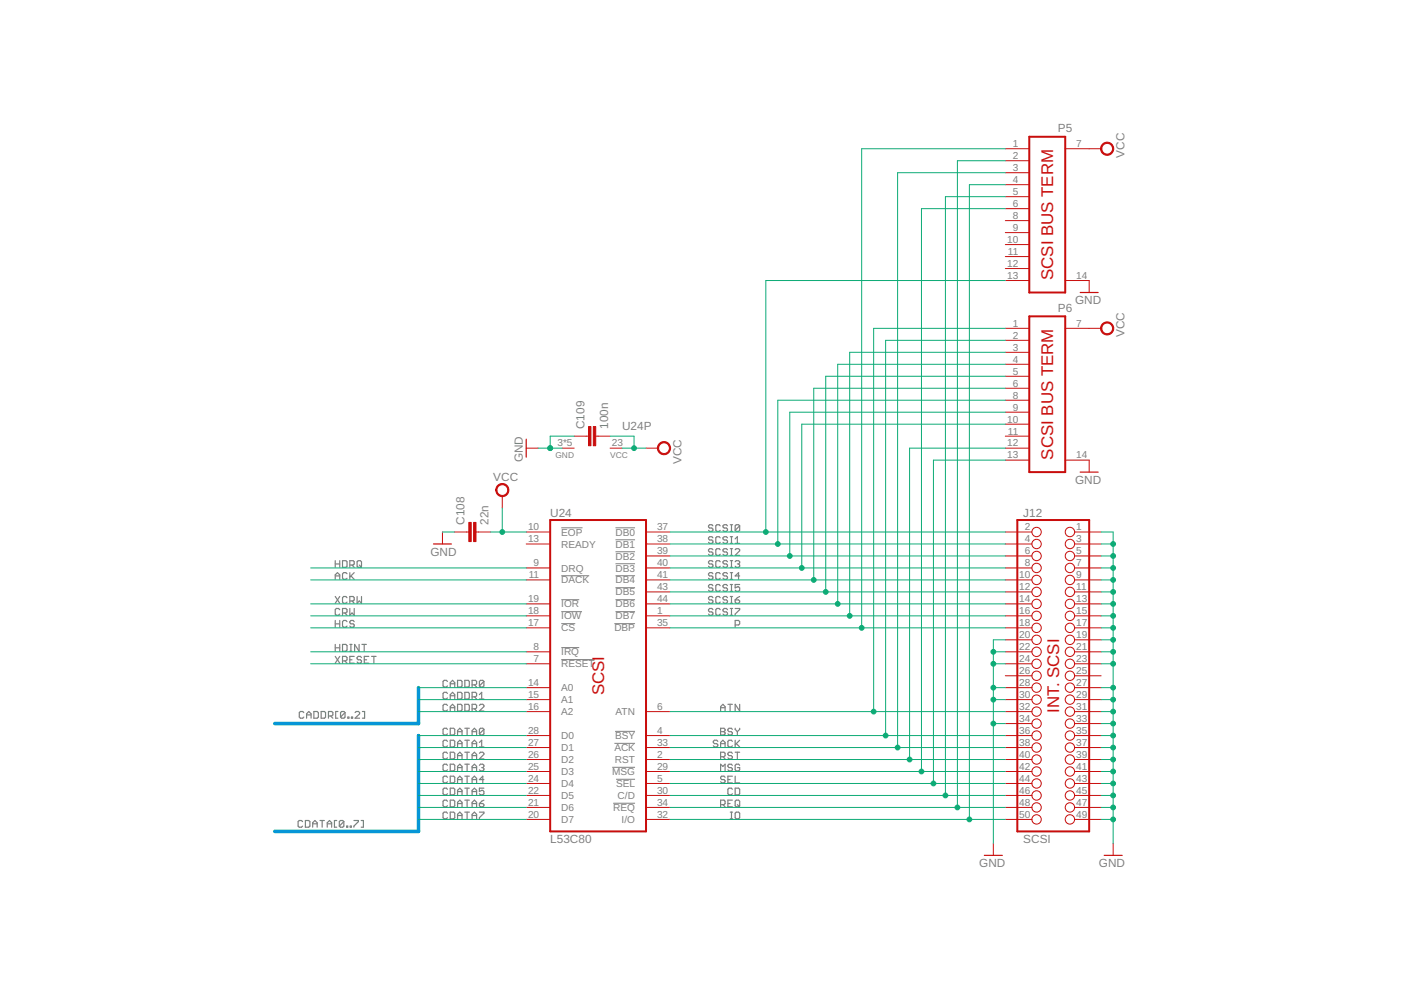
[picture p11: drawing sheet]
<svg xmlns="http://www.w3.org/2000/svg" width="297mm" height="210mm" viewBox="0 0 297 210" stroke-linecap="round" stroke-linejoin="round" font-family="sans-serif">
<g fill="none" stroke="#808080" stroke-width=".21">
<path d="M119 111.9h4.5M130.5 111.9h4.1M130.5 114.4h4.1M130.5 117h4.1M130.5 119.5h4.1M119 122.1h5.9M119 127.1h3.8M119 129.7h4.4M119 132.2h3M119 137.3h3.8M119 139.8h7.1M130.3 132.2h4.3"/>
<path d="M130.5 122.1h4.1M130.5 127.1h4.1M130.5 129.7h4.1M130.5 124.6h4.1M130.3 157.6h4.3M130.4 155.1h4.2M129.8 162.7h4.8M130 170.3h4.6M130.6 165.2h4"/>
</g>
<g fill="none" stroke="#808080" stroke-width=".25">
<path d="M71.1 119.6h.9M71.1 118.9v1.4M72 118.9v1.4M72.6 118.9h.7l.3 .2v1l-.3 .2h-.7zM74.2 119.8h.7l.2-.2v-.5l-.2-.2h-.7v1.4M74.6 119.8l.5 .5M75.9 118.9h.5l.2 .2v1l-.2 .2h-.5l-.2-.2v-1zM76.2 119.8l.4 .5M151.2 111.5l-.3-.2h-.4l-.3 .2 .3 .5h.4l.3 .2v.2l-.3 .3h-.4l-.3-.3M151.2 114l-.3-.2h-.4l-.3 .2 .3 .5h.4l.3 .2v.3l-.3 .2h-.4l-.3-.2M151.2 116.6l-.3-.3h-.4l-.3 .3 .3 .4h.4l.3 .3v.2l-.3 .3h-.4l-.3-.3M151.2 119.1l-.3-.2h-.4l-.3 .2 .3 .5h.4l.3 .2v.3l-.3 .2h-.4l-.3-.2"/>
<path d="M152.7 111.5l-.2-.2h-.5l-.2 .2v.9l.2 .3h.5l.2-.3M152.7 114l-.2-.2h-.5l-.2 .2v1l.2 .2h.5l.2-.2M152.7 116.6l-.2-.3h-.5l-.2 .3v.9l.2 .3h.5l.2-.3M152.7 119.1l-.2-.2h-.5l-.2 .2v1l.2 .2h.5l.2-.2M154.2 111.5l-.2-.2h-.5l-.2 .2v.2l.2 .3h.5l.2 .2v.2l-.2 .3h-.5l-.2-.3M154.2 114l-.2-.2h-.5l-.2 .2v.3l.2 .2h.5l.2 .2v.3l-.2 .2h-.5l-.2-.2M154.2 116.6l-.2-.3h-.5l-.2 .3v.2l.2 .2h.5l.2 .3v.2l-.2 .3h-.5l-.2-.3M154.2 119.1l-.2-.2h-.5l-.2 .2v.2l.2 .3h.5l.2 .2v.3l-.2 .2h-.5l-.2-.2M154.8 118.9h.5M154.8 116.3h.5M154.8 117.8h.5M154.8 113.8h.5"/>
<path d="M154.8 115.2h.5M154.8 111.3h.5M154.8 112.7h.5M155.1 111.3v1.4M155.1 113.8v1.4M155.1 116.3v1.5M155.1 118.9v1.4M155.9 116.6l.2-.3h.5l.2 .3v.2l-.9 1h.9M155.9 119.1l.2-.2h.5l.2 .2-.2 .5M155.9 115.2h.9M155.9 114.3l.4-.5v1.4M156.3 119.6h.3"/>
<path d="M156.6 119.6l.2 .2v.3l-.2 .2h-.5l-.2-.2M156.8 111.5l-.2-.2h-.5l-.2 .2v.9M156.8 111.5v.9l-.2 .3h-.5l-.2-.3M156.8 111.5l-.9 .9M71.1 122.1h.9M71.1 122.8v-.9l.4-.5 .5 .5v.9M71.1 131.6v1.4M71.1 136.6v1.5M71.1 126.5l.9 1.4M71.1 132.3h.9M71.1 137.4h.9M71.1 139.2l.9 1.4"/>
<path d="M72 129.3l-.2-.3h-.5l-.2 .3v.9l.2 .3h.5l.2-.3M72 131.6v1.4M72 136.6v1.5M72 126.5l-.9 1.4M72 139.2l-.9 1.4M72.6 130h.7l.3-.3v-.4l-.3-.3h-.7v1.5M72.6 136.6h.7l.3 .3v.9l-.3 .3h-.7zM73.1 130l.5 .5M73.6 131.8l-.3-.2h-.4l-.3 .2v.9l.3 .3h.4l.3-.3M73.6 126.7l-.3-.2h-.4l-.3 .2v1l.3 .2h.4l.3-.2M73.6 121.6l-.3-.2h-.4l-.3 .2v1l.3 .2h.4l.3-.2M74.2 127.4h.7l.2-.2v-.5l-.2-.2h-.7v1.4"/>
<path d="M74.2 121.4v1.4M74.2 129v1.5l.4-.5 .5 .5v-1.5M74.2 138.1h.4M74.2 136.6h.4M74.2 139.9h.4M74.4 122.1l.7 .7M74.4 136.6v1.5M74.6 127.4l.5 .5M75.1 131.8l-.2-.2h-.5l-.2 .4 .2 .3h.5l.2 .4-.2 .3h-.5l-.2-.3M75.1 139.2h-.9v1.4h.9M75.1 121.4l-.9 .9M75.7 126.5v1.4l.5-.5 .4 .5v-1.4"/>
<path d="M76.1 136.6v1.5l-.9-1.5v1.5M76.6 139.4l-.2-.2h-.5l-.2 .5 .2 .2h.5l.2 .5-.2 .2h-.5l-.2-.2M76.7 136.6h1M77.2 136.6v1.5M77.2 139.9h.5M78.2 139.2h-1v1.4h1M78.8 139.2h.9M79.3 139.2v1.4M151.2 129.3l-.3-.3h-.4l-.3 .5 .3 .2h.4l.3 .5-.3 .3h-.4l-.3-.3M151.2 121.6l-.3-.2h-.4l-.3 .2 .3 .5h.4l.3 .2v.3l-.3 .2h-.4l-.3-.2M151.2 124.2l-.3-.3h-.4l-.3 .5 .3 .3h.4l.3 .2v.2l-.3 .3h-.4l-.3-.3M151.2 126.7l-.3-.2h-.4l-.3 .5 .3 .2h.4l.3 .5-.3 .2h-.4l-.3-.2"/>
<path d="M152.7 129.3l-.2-.3h-.5l-.2 .3v.9l.2 .3h.5l.2-.3M152.7 121.6l-.2-.2h-.5l-.2 .2v1l.2 .2h.5l.2-.2M152.7 124.2l-.2-.3h-.5l-.2 .3v.9l.2 .3h.5l.2-.3M152.7 126.7l-.2-.2h-.5l-.2 .2v1l.2 .2h.5l.2-.2M154.2 129.3l-.2-.3h-.5l-.2 .3v.2l.2 .2h.5l.2 .3-.2 .5h-.5l-.2-.3M154.2 121.6l-.2-.2h-.5l-.2 .2v.3l.2 .2h.5l.2 .2v.3l-.2 .2h-.5l-.2-.2M154.2 124.2l-.2-.3h-.5l-.2 .3v.2l.2 .3h.5l.2 .2v.2l-.2 .3h-.5l-.2-.3M154.2 126.7l-.2-.2h-.5l-.2 .2v.3l.2 .2h.5l.2 .2-.2 .5h-.5l-.2-.2M154.8 129h.5M154.8 130.5h.5M154.8 126.5h.5M154.8 127.9h.5"/>
<path d="M154.8 123.9h.5M154.8 125.4h.5M154.8 121.4h.5M154.8 122.8h.5M154.8 120.3h.5M155.1 121.4v1.4M155.1 123.9v1.5M155.1 126.5v1.4M155.1 129v1.5M155.9 127.2h.7l.2 .5-.2 .2h-.5l-.2-.2zM155.9 129h.9v.3l-.9 .9v.3M155.9 132.5h.7l.2-.2v-.5l-.2-.2h-.7v1.4"/>
<path d="M156.8 123.9h-.9v.8l.4-.3h.3l.2 .3v.4l-.2 .3h-.5l-.2-.3M156.8 126.5l-.9 .7M156.8 122.1h-.9l.7-.7v1.4M64.4 151.1l-.2-.2h-.5l-.2 .2v.9l.2 .3h.5l.2-.3M65 152.3v-1l.5-.4 .5 .4v1M65 151.6h1M66.5 150.9h.7l.3 .2v.9l-.3 .3h-.7zM68.1 150.9h.7l.2 .2v.9l-.2 .3h-.7zM69.6 151.8h.7l.3-.2v-.5l-.3-.2h-.7v1.4M70.1 151.8l.5 .5M71.6 150.9h-.4v1.4h.4M72.6 140.1h.7l.3-.2v-.5l-.3-.2h-.7v1.4"/>
<path d="M73.1 140.1l.5 .5M73.2 151.1l-.3-.2h-.5l-.2 .2v.9M73.2 151.1v.9l-.3 .3h-.5l-.2-.3M73.2 151.1l-1 .9M73.7 152h.3v.3h-.3zM74.5 152h.3v.3h-.3zM75.3 151.1l.2-.2h.5l.2 .2v.2l-.9 1h.9M76.8 150.9h.5v1.4h-.5M94.9 149.6l-.3-.3h-.4l-.3 .3v.9l.3 .2h.4l.3-.2M94.9 154.6l-.3-.2h-.4l-.3 .2v1l.3 .2h.4l.3-.2M94.9 157.2l-.3-.2h-.4l-.3 .2v.9l.3 .3h.4l.3-.3M94.9 159.7l-.3-.2h-.4l-.3 .2v1l.3 .2h.4l.3-.2"/>
<path d="M94.9 144.5l-.3-.2h-.4l-.3 .2v.9l.3 .3h.4l.3-.3M94.9 147l-.3-.2h-.4l-.3 .2v1l.3 .2h.4l.3-.2M95.5 150.1h.9M95.5 154.4h.7l.2 .2v1l-.2 .2h-.7zM95.5 157h.7l.2 .2v.9l-.2 .3h-.7zM95.5 159.5h.7l.2 .2v1l-.2 .2h-.7zM95.5 145.7v-1l.4-.4 .5 .4v1M95.5 148.2v-.9l.4-.5 .5 .5v.9M95.5 150.7v-.9l.4-.5 .5 .5v.9M95.5 145h.9M95.5 147.5h.9M97 149.3h.7l.3 .3v.9l-.3 .2h-.7z"/>
<path d="M97 155.1h1M97 157.7h1M97 144.3h.7l.3 .2v.9l-.3 .3h-.7zM97 146.8h.7l.3 .2v1l-.3 .2h-.7zM97 155.8v-.9l.5-.5 .5 .5v.9M97 158.4v-1l.5-.4 .5 .4v1M98.6 149.3h.7l.2 .3v.9l-.2 .2h-.7zM98.6 154.4h.9M98.6 157h.9M98.6 159.5h.9M98.6 144.3h.7l.2 .2v.9l-.2 .3h-.7zM98.6 146.8h.7l.2 .2v1l-.2 .2h-.7z"/>
<path d="M99 154.4v1.4M99 157v1.4M99 159.5v1.4M100.1 150.3h.7l.2-.2v-.5l-.2-.3h-.7v1.4M100.1 155.1h.9M100.1 157.7h.9M100.1 147.7h.7l.2-.2v-.5l-.2-.2h-.7v1.4M100.1 145.2h.7l.2-.2v-.5l-.2-.2h-.7v1.4M100.1 155.8v-.9l.5-.5 .4 .5v.9M100.1 158.4v-1l.5-.4 .4 .4v1M100.6 145.2l.4 .5M100.6 147.7l.4 .5"/>
<path d="M100.6 150.3l.4 .4M101.6 149.6l.3-.3h.5l.2 .3v.2l-1 .9h1M101.6 158.4h1M101.6 159.7l.3-.2h.5l.2 .2v.3l-1 .9h1M101.6 157.4l.5-.4v1.4M101.6 147.3l.5-.5v1.4M101.6 148.2h1M102.6 144.5l-.2-.2h-.5l-.3 .2v.9M102.6 144.5v.9l-.2 .3h-.5l-.3-.3M102.6 144.5l-1 .9M102.6 154.6l-.2-.2h-.5l-.3 .2v1M102.6 154.6v1l-.2 .2h-.5l-.3-.2"/>
<path d="M102.6 154.6l-1 1M152.2 157.2l-.2-.2h-.5l-.3 .4 .3 .3h.5l.2 .4-.2 .3h-.5l-.3-.3M152.8 150.7v-.9l.5-.5 .4 .5v.9M152.8 154.4h.7l.2 .2v.3l-.2 .2 .2 .5-.2 .2h-.7zM152.8 158.4v-1l.5-.4 .4 .4v1M152.8 150.1h.9M152.8 155.1h.7M152.8 157.7h.9M154.3 149.3h1M154.8 149.3v1.4M155.3 154.6l-.3-.2h-.4l-.3 .2v.3l.3 .2h.4l.3 .5-.3 .2h-.4l-.3-.2M155.3 157.2l-.3-.2h-.4l-.3 .2v.9l.3 .3h.4l.3-.3"/>
<path d="M155.3 159.7l-.3-.2h-.4l-.3 .5 .3 .2h.4l.3 .5-.3 .2h-.4l-.3-.2M155.9 154.4v.2l.4 .5M155.9 157v1.4M155.9 159.5h.9M156.1 157.7l.7 .7M156.3 155.1v.7M156.3 159.5v1.4M156.8 149.3v1.4l-.9-1.4v1.4M156.8 154.4v.2l-.5 .5M156.8 157l-.9 .9M64.2 174.2l-.3-.2h-.5l-.2 .2v1l.2 .2h.5l.3-.2M64.7 174h.7l.3 .2v1l-.3 .2h-.7z"/>
<path d="M66.3 175.4v-1l.5-.4 .4 .4v1M66.3 174.7h.9M67.8 174h1M68.3 174v1.4M69.4 174.7h.9M69.4 175.4v-1l.4-.4 .5 .4v1M71.4 174h-.5v1.4h.5M72.9 174.2l-.2-.2h-.5l-.3 .2v1M72.9 174.2v1l-.2 .2h-.5l-.3-.2M72.9 174.2l-1 1M73.5 175.2h.2v.2h-.2zM74.3 175.2h.2v.2h-.2z"/>
<path d="M75 174h1v.2l-1 1v.2M76.6 174h.4v1.4h-.4M94.9 162.3l-.3-.3h-.4l-.3 .3v.9l.3 .2h.4l.3-.2M94.9 164.8l-.3-.2h-.4l-.3 .2v1l.3 .2h.4l.3-.2M94.9 167.3l-.3-.2h-.4l-.3 .2v1l.3 .2h.4l.3-.2M94.9 169.9l-.3-.2h-.4l-.3 .2v.9l.3 .3h.4l.3-.3M94.9 172.4l-.3-.2h-.4l-.3 .2v1l.3 .2h.4l.3-.2M95.5 162h.7l.2 .3v.9l-.2 .2h-.7zM95.5 164.6h.7l.2 .2v1l-.2 .2h-.7zM95.5 167.1h.7l.2 .2v1l-.2 .2h-.7zM95.5 169.7h.7l.2 .2v.9l-.2 .3h-.7zM95.5 172.2h.7l.2 .2v1l-.2 .2h-.7z"/>
<path d="M97 160.2h1M97 162.8h1M97 165.3h1M97 170.4h1M97 160.9v-.9l.5-.5 .5 .5v.9M97 163.4v-.9l.5-.5 .5 .5v.9M97 166v-1l.5-.4 .5 .4v1M97 168.5v-.9l.5-.5 .5 .5v.9M97 171.1v-1l.5-.4 .5 .4v1M97 173.6v-.9l.5-.5 .5 .5v.9M97 167.8h1M97 172.9h1"/>
<path d="M98.6 162h.9M98.6 164.6h.9M98.6 167.1h.9M98.6 169.7h.9M98.6 172.2h.9M99 162v1.4M99 164.6v1.4M99 167.1v1.4M99 169.7v1.4M99 172.2v1.4M100.1 160.2h.9M100.1 162.8h.9"/>
<path d="M100.1 165.3h.9M100.1 170.4h.9M100.1 160.9v-.9l.5-.5 .4 .5v.9M100.1 163.4v-.9l.5-.5 .4 .5v.9M100.1 166v-1l.5-.4 .4 .4v1M100.1 168.5v-.9l.5-.5 .4 .5v.9M100.1 171.1v-1l.5-.4 .4 .4v1M100.1 173.6v-.9l.5-.5 .4 .5v.9M100.1 167.8h.9M100.1 172.9h.9M101.6 162.3l.3-.3h.5l.2 .3-.2 .5M101.6 170.4h.8l.2 .4-.2 .3h-.5l-.3-.3z"/>
<path d="M101.6 172.2h1v.2l-1 1v.2M102.1 162.8h.3M102.4 162.8l.2 .2-.2 .4h-.5l-.3-.2M102.6 167.1h-1v.7l.5-.2h.3l.2 .2v.5l-.2 .2h-.5l-.3-.2M102.6 165.3h-1l.8-.7v1.4M102.6 169.7l-1 .7M152.8 160.4h.7l.2-.2v-.5l-.2-.2h-.7v1.4M152.8 163.4v-1.4l.5 .5 .4-.5v1.4M152.8 170.6h.7l.2-.2v-.5l-.2-.2h-.7v1.4M153.3 160.4l.4 .5M153.3 170.6l.4 .5M153.7 164.8l-.2-.2h-.5l-.2 .4 .2 .3h.5l.2 .5-.2 .2h-.5l-.2-.2"/>
<path d="M154.3 165.3h.5M154.3 170.4h.5M154.8 173.6h.5M154.8 172.2h.5M155.1 172.2v1.4M155.3 162.3l-.3-.3h-.4l-.3 .5 .3 .3h.4l.3 .4-.3 .2h-.4l-.3-.2M155.3 164.6h-1v1.4h1M155.3 167.3l-.3-.2h-.4l-.3 .2v1l.3 .2h.4l.3-.2M155.3 169.7h-1v1.4h1M155.9 164.6v1.4h.9M155.9 167.1h.7l.2 .2v1l-.2 .2h-.7zM156.1 169.7h.5l.2 .2v.9l-.2 .3h-.5l-.2-.3v-.9z"/>
<path d="M156.1 172.2h.5l.2 .2v1l-.2 .2h-.5l-.2-.2v-1zM156.3 170.6l.5 .5M156.8 162.3l-.2-.3h-.5l-.2 .3v.9l.2 .2h.5l.2-.2v-.4h-.5"/>
</g>
<g fill="#c90d0c" stroke="#c90d0c" stroke-width=".21">
<path d="M105.5 103a1.4 1.4 0 0 1 2.2 .2 1.4 1.4 0 0 1-.8 2.1 1.4 1.4 0 0 1-1.8-1.4h.2a1.15 1.15 0 0 1 1.7-1.1 1.15 1.15 0 0 1 .2 1.9 1.15 1.15 0 0 1-1.8-.5l-.1-.3h-.2z" fill-rule="evenodd"/>
<path d="M139.8 94.1a1.39 1.39 0 0 1 2.2 .2 1.39 1.39 0 0 1-.9 2.1 1.39 1.39 0 0 1-1.7-1.4h.2a1.15 1.15 0 0 1 1.7-1 1.15 1.15 0 0 1 .2 1.9 1.15 1.15 0 0 1-1.8-.6l-.1-.3h-.2z" fill-rule="evenodd"/>
<path d="M233.7 30.6a1.39 1.39 0 0 1 2.2 .2 1.39 1.39 0 0 1-.8 2.1 1.39 1.39 0 0 1-1.8-1.4h.3a1.15 1.15 0 0 1 1.6-1 1.15 1.15 0 0 1 .3 1.9 1.15 1.15 0 0 1-1.9-.6v-.3h-.3z" fill-rule="evenodd"/>
<path d="M233.7 68.7a1.4 1.4 0 0 1 2.2 .2 1.4 1.4 0 0 1-.8 2.1 1.4 1.4 0 0 1-1.8-1.4h.3a1.15 1.15 0 0 1 1.6-1 1.15 1.15 0 0 1 .3 1.9 1.15 1.15 0 0 1-1.9-.6v-.3h-.3z" fill-rule="evenodd"/>
</g>
<g fill="none" stroke="#c90d0c" stroke-width=".21">
<path d="M213.1 31.5h5.1M213.1 34.1h5.1M213.1 36.6h5.1M213.1 39.2h5.1M225.8 31.5h7.7M213.1 59.5h5.1M213.1 41.7h5.1M213.1 44.2h5.1M213.1 46.8h5.1M213.1 49.3h5.1M213.1 51.9h5.1M213.1 54.4h5.1"/>
<path d="M213.1 56.9h5.1M225.8 59.5h5.1v2.5M213.1 69.6h5.1M213.1 72.2h5.1M213.1 74.7h5.1M213.1 77.2h5.1M213.1 79.8h5.1M225.8 69.6h7.7M111.6 95h2.5M119.2 95h2.5M121.7 92.5h3.1M126.3 92.5h3"/>
<path d="M129.3 95h2.6M137 95h2.5M213.1 92.5h5.1M213.1 95h5.1M213.1 97.6h5.1M213.1 82.3h5.1M213.1 84.9h5.1M213.1 87.4h5.1M213.1 89.9h5.1M225.8 97.6h5.1v2.5M93.8 112.8v2.5M96.4 112.8h3"/>
<path d="M100.9 112.8h3M106.5 105.2v2.5M111.6 112.8h5M111.6 115.3h5M137 112.8h5M137 115.3h5M137 117.9h5M213.1 112.8h5.7M213.1 115.3h5.7M213.1 117.9h5.7M227.8 112.8h5.7M227.8 115.3h5.7"/>
<path d="M227.8 117.9h5.7M111.6 120.4h5M111.6 123h5M111.6 128h5M111.6 130.6h5M111.6 133.1h5M111.6 138.2h5M137 120.4h5M137 123h5M137 128h5M137 130.6h5M137 133.1h5"/>
<path d="M137 125.5h5M213.1 120.4h5.7M213.1 123h5.7M213.1 128h5.7M213.1 130.6h5.7M213.1 133.1h5.7M213.1 138.2h5.7M213.1 125.5h5.7M213.1 135.7h5.7M227.8 120.4h5.7M227.8 123h5.7M227.8 128h5.7"/>
<path d="M227.8 130.6h5.7M227.8 133.1h5.7M227.8 138.2h5.7M227.8 125.5h5.7M227.8 135.7h5.7M111.6 156h5M111.6 140.7h5M111.6 158.5h5M111.6 150.9h5M111.6 145.8h5M111.6 148.3h5M137 156h5"/>
<path d="M137 158.5h5M137 150.9h5M213.1 156h5.7M213.1 140.7h5.7M213.1 158.5h5.7M213.1 150.9h5.7M213.1 145.8h5.7M213.1 148.3h5.7M213.1 143.3h5.7M213.1 153.4h5.7M227.8 156h5.7M227.8 140.7h5.7"/>
<path d="M227.8 158.5h5.7M227.8 150.9h5.7M227.8 145.8h5.7M227.8 148.3h5.7M227.8 143.3h5.7M227.8 153.4h5.7M111.6 166.1h5M111.6 161h5M111.6 173.7h5M111.6 168.7h5M111.6 163.6h5M111.6 171.2h5"/>
<path d="M137 166.1h5M137 161h5M137 173.7h5M137 168.7h5M137 163.6h5M137 171.2h5M210.6 178.8v2.6M213.1 166.1h5.7M213.1 161h5.7M213.1 173.7h5.7M213.1 168.7h5.7M213.1 163.6h5.7"/>
<path d="M213.1 171.2h5.7M227.8 166.1h5.7M227.8 161h5.7M227.8 173.7h5.7M227.8 168.7h5.7M227.8 163.6h5.7M227.8 171.2h5.7M236 178.8v2.6"/>
<circle cx="219.8" cy="115.3" r=".99"/>
<circle cx="219.8" cy="117.9" r=".99"/>
<circle cx="219.8" cy="112.8" r=".99"/>
<circle cx="226.8" cy="115.3" r=".99"/>
<circle cx="226.8" cy="117.9" r=".99"/>
<circle cx="226.8" cy="112.8" r=".99"/>
<circle cx="219.8" cy="130.6" r=".99"/>
<circle cx="219.8" cy="138.2" r=".99"/>
<circle cx="219.8" cy="123" r=".99"/>
<circle cx="219.8" cy="133.1" r=".99"/>
<circle cx="219.8" cy="120.4" r=".99"/>
<circle cx="219.8" cy="125.5" r=".99"/>
<circle cx="219.8" cy="135.7" r=".99"/>
<circle cx="219.8" cy="128" r=".99"/>
<circle cx="226.8" cy="133.1" r=".99"/>
<circle cx="226.8" cy="138.2" r=".99"/>
<circle cx="226.8" cy="120.4" r=".99"/>
<circle cx="226.8" cy="128" r=".99"/>
<circle cx="226.8" cy="123" r=".99"/>
<circle cx="226.8" cy="135.7" r=".99"/>
<circle cx="226.8" cy="125.5" r=".99"/>
<circle cx="226.8" cy="130.6" r=".99"/>
<circle cx="219.8" cy="143.3" r=".99"/>
<circle cx="219.8" cy="145.8" r=".99"/>
<circle cx="219.8" cy="153.4" r=".99"/>
<circle cx="219.8" cy="140.7" r=".99"/>
<circle cx="219.8" cy="150.9" r=".99"/>
<circle cx="219.8" cy="156" r=".99"/>
<circle cx="219.8" cy="148.3" r=".99"/>
<circle cx="219.8" cy="158.5" r=".99"/>
<circle cx="226.8" cy="153.4" r=".99"/>
<circle cx="226.8" cy="143.3" r=".99"/>
<circle cx="226.8" cy="145.8" r=".99"/>
<circle cx="226.8" cy="148.3" r=".99"/>
<circle cx="226.8" cy="156" r=".99"/>
<circle cx="226.8" cy="158.5" r=".99"/>
<circle cx="226.8" cy="140.7" r=".99"/>
<circle cx="226.8" cy="150.9" r=".99"/>
<circle cx="219.8" cy="163.6" r=".99"/>
<circle cx="219.8" cy="166.1" r=".99"/>
<circle cx="219.8" cy="161" r=".99"/>
<circle cx="219.8" cy="171.2" r=".99"/>
<circle cx="219.8" cy="168.7" r=".99"/>
<circle cx="219.8" cy="173.7" r=".99"/>
<circle cx="226.8" cy="161" r=".99"/>
<circle cx="226.8" cy="163.6" r=".99"/>
<circle cx="226.8" cy="166.1" r=".99"/>
<circle cx="226.8" cy="168.7" r=".99"/>
<circle cx="226.8" cy="171.2" r=".99"/>
<circle cx="226.8" cy="173.7" r=".99"/>
</g>
<g fill="#c90d0c" stroke="#c90d0c" stroke-width=".21">
<path d="M100.4 110.8h.5v4h-.5z"/>
<path d="M99.4 110.8h.5v4h-.5z"/>
<path d="M125.8 90.4h.5v4.1h-.5z"/>
<path d="M124.8 90.4h.5v4.1h-.5z"/>
</g>
<path d="M229 62h3.8M111.6 93.1v3.8M91.9 115.3h3.8M229 100.1h3.8M208.7 181.4h3.8M234.1 181.4h3.8" fill="none" stroke="#c90d0c" stroke-width=".25"/>
<path d="M218.2 29h7.6v33h-7.6zM218.2 67.1h7.6v33h-7.6zM116.6 110.3h20.4v66h-20.4zM215.7 110.3h15.2v66h-15.2z" fill="none" stroke="#c90d0c" stroke-width=".42"/>
<path d="M88.7 145.8v7.6h-30.4M88.7 156v20.3h-30.4" fill="none" stroke="#0696d7" stroke-width=".76"/>
<g fill="none" stroke="#0dab76" stroke-width=".21">
<path d="M213.1 31.5h-30.4v101.6M213.1 36.6h-22.8v121.9M213.1 34.1h-10.1v137.1M213.1 39.2h-7.6v134.5M213.1 59.5h-50.7v53.3M213.1 44.2h-17.7v119.4M213.1 41.7h-12.7v127M213.1 74.7h-33v55.9M213.1 77.2h-35.5v50.8M213.1 79.8h-38v45.7M213.1 69.6h-27.9v81.3M213.1 72.2h-25.3v83.8"/>
<path d="M114.1 95h5.1M121.7 92.5h-5.1v2.5M129.3 92.5h5.1v2.5M131.9 95h5.1M213.1 95h-20.3v66M213.1 82.3h-40.6v40.7M213.1 89.9h-43.1v30.5M213.1 87.4h-45.7v30.5M213.1 84.9h-48.2v30.4M213.1 97.6h-15.2v68.5M93.8 112.8h2.6M103.9 112.8h7.7"/>
<path d="M106.5 107.7v5.1M142 112.8h71.1M142 115.3h71.1M142 117.9h71.1M233.5 112.8h2.5v66M233.5 115.3h2.5M233.5 117.9h2.5M65.9 138.2h45.7M65.9 120.4h45.7M65.9 123h45.7M65.9 128h45.7M65.9 130.6h45.7"/>
<path d="M65.9 133.1h45.7M142 120.4h71.1M142 123h71.1M142 125.5h71.1M142 128h71.1M142 130.6h71.1M142 133.1h71.1M210.6 138.2h2.5M213.1 135.7h-2.5v43.1M233.5 135.7h2.5M233.5 138.2h2.5M233.5 120.4h2.5"/>
<path d="M233.5 123h2.5M233.5 125.5h2.5M233.5 128h2.5M233.5 130.6h2.5M233.5 133.1h2.5M65.9 140.7h45.7M88.7 145.8h22.9M88.7 148.3h22.9M88.7 150.9h22.9M88.7 156h22.9M88.7 158.5h22.9M142 150.9h71.1"/>
<path d="M142 156h71.1M142 158.5h71.1M210.6 140.7h2.5M210.6 145.8h2.5M210.6 148.3h2.5M210.6 153.4h2.5M233.5 140.7h2.5M233.5 145.8h2.5M233.5 148.3h2.5M233.5 153.4h2.5M233.5 150.9h2.5M233.5 156h2.5"/>
<path d="M233.5 158.5h2.5M88.7 161h22.9M88.7 163.6h22.9M88.7 166.1h22.9M88.7 168.7h22.9M88.7 171.2h22.9M88.7 173.7h22.9M142 161h71.1M142 163.6h71.1M142 166.1h71.1M142 168.7h71.1M142 171.2h71.1"/>
<path d="M142 173.7h71.1M233.5 161h2.5M233.5 163.6h2.5M233.5 166.1h2.5M233.5 168.7h2.5M233.5 171.2h2.5M233.5 173.7h2.5"/>
</g>
<g fill="#0dab76" stroke="#0dab76" stroke-width=".21">
<circle cx="106.5" cy="112.8" r=".51"/>
<circle cx="134.4" cy="95" r=".51"/>
<circle cx="116.6" cy="95" r=".51"/>
<circle cx="210.6" cy="138.2" r=".51"/>
<circle cx="210.6" cy="140.7" r=".51"/>
<circle cx="210.6" cy="145.8" r=".51"/>
<circle cx="210.6" cy="148.3" r=".51"/>
<circle cx="210.6" cy="153.4" r=".51"/>
<circle cx="236" cy="115.3" r=".51"/>
<circle cx="236" cy="117.9" r=".51"/>
<circle cx="236" cy="120.4" r=".51"/>
<circle cx="236" cy="123" r=".51"/>
<circle cx="236" cy="125.5" r=".51"/>
<circle cx="236" cy="128" r=".51"/>
<circle cx="236" cy="130.6" r=".51"/>
<circle cx="236" cy="133.1" r=".51"/>
<circle cx="236" cy="135.7" r=".51"/>
<circle cx="236" cy="138.2" r=".51"/>
<circle cx="236" cy="140.7" r=".51"/>
<circle cx="236" cy="145.8" r=".51"/>
<circle cx="236" cy="148.3" r=".51"/>
<circle cx="236" cy="150.9" r=".51"/>
<circle cx="236" cy="153.4" r=".51"/>
<circle cx="236" cy="156" r=".51"/>
<circle cx="236" cy="158.5" r=".51"/>
<circle cx="236" cy="161" r=".51"/>
<circle cx="236" cy="163.6" r=".51"/>
<circle cx="236" cy="166.1" r=".51"/>
<circle cx="236" cy="168.7" r=".51"/>
<circle cx="236" cy="171.2" r=".51"/>
<circle cx="236" cy="173.7" r=".51"/>
<circle cx="182.7" cy="133.1" r=".51"/>
<circle cx="180.1" cy="130.6" r=".51"/>
<circle cx="177.6" cy="128" r=".51"/>
<circle cx="175.1" cy="125.5" r=".51"/>
<circle cx="172.5" cy="123" r=".51"/>
<circle cx="170" cy="120.4" r=".51"/>
<circle cx="167.4" cy="117.9" r=".51"/>
<circle cx="164.9" cy="115.3" r=".51"/>
<circle cx="162.4" cy="112.8" r=".51"/>
<circle cx="185.2" cy="150.9" r=".51"/>
<circle cx="187.8" cy="156" r=".51"/>
<circle cx="190.3" cy="158.5" r=".51"/>
<circle cx="192.8" cy="161" r=".51"/>
<circle cx="195.4" cy="163.6" r=".51"/>
<circle cx="197.9" cy="166.1" r=".51"/>
<circle cx="200.4" cy="168.7" r=".51"/>
<circle cx="203" cy="171.2" r=".51"/>
<circle cx="205.5" cy="173.7" r=".51"/>
</g>
<g font-size="3.6" fill="#c90d0c">
<text x="223.3" y="59.4" transform="rotate(-90 223.3 59.4)">SCSI BUS TERM</text>
<text x="223.3" y="97.5" transform="rotate(-90 223.3 97.5)">SCSI BUS TERM</text>
<text x="128.1" y="147.4" transform="rotate(-90 128.1 147.4)">SCSI</text>
<text x="224.6" y="151.1" transform="rotate(-90 224.6 151.1)">INT. SCSI</text>
</g>
<g font-size="2.5" fill="#808080">
<text x="224.3" y="28">P5</text>
<text x="238.4" y="33.4" transform="rotate(-90 238.4 33.4)">VCC</text>
<text x="227.9" y="64.5">GND</text>
<text x="224.3" y="66.1">P6</text>
<text x="238.4" y="71.5" transform="rotate(-90 238.4 71.5)">VCC</text>
<text x="123.9" y="91" transform="rotate(-90 123.9 91)">C109</text>
<text x="129" y="91" transform="rotate(-90 129 91)">100n</text>
<text x="131.9" y="91.2">U24P</text>
<text x="110.8" y="98" transform="rotate(-90 110.8 98)">GND</text>
<text x="144.5" y="98.4" transform="rotate(-90 144.5 98.4)">VCC</text>
<text x="104.6" y="102">VCC</text>
<text x="227.9" y="102.6">GND</text>
<text x="98.5" y="111.3" transform="rotate(-90 98.5 111.3)">C108</text>
<text x="103.6" y="111.3" transform="rotate(-90 103.6 111.3)">22n</text>
<text x="116.7" y="109.6">U24</text>
<text x="217" y="109.6">J12</text>
<text x="91.3" y="117.9">GND</text>
<text x="116.7" y="178.8">L53C80</text>
<text x="217" y="178.8">SCSI</text>
<text x="207.6" y="183.9">GND</text>
<text x="233" y="183.9">GND</text>
</g>
<g font-size="2.1" fill="#808080">
<text x="214.7" y="31.2">1</text>
<text x="214.7" y="33.7">2</text>
<text x="228.2" y="31.2">7</text>
<text x="214.7" y="36.3">3</text>
<text x="214.7" y="38.8">4</text>
<text x="214.7" y="41.3">5</text>
<text x="214.7" y="43.9">6</text>
<text x="214.7" y="46.4">8</text>
<text x="213.5" y="51.5">10</text>
<text x="214.7" y="49">9</text>
<text x="213.5" y="56.6">12</text>
<text x="213.5" y="59.1">13</text>
<text x="213.7" y="54">11</text>
<text x="228.2" y="59.1">14</text>
<text x="214.7" y="69.3">1</text>
<text x="214.7" y="71.8">2</text>
<text x="228.2" y="69.3">7</text>
<text x="214.7" y="74.3">3</text>
<text x="214.7" y="76.9">4</text>
<text x="214.7" y="79.4">5</text>
<text x="214.7" y="82">6</text>
<text x="213.5" y="89.6">10</text>
<text x="214.7" y="84.5">8</text>
<text x="214.7" y="87">9</text>
<text x="118.2" y="94.7">3*5</text>
<text x="129.7" y="94.7">23</text>
<text x="213.5" y="94.7">12</text>
<text x="213.7" y="92.1">11</text>
<text x="213.5" y="97.2">13</text>
<text x="228.2" y="97.2">14</text>
<text x="111.9" y="112.4">10</text>
<text x="119" y="113.6">EOP</text>
<text x="130.5" y="113.6">DB0</text>
<text x="139.3" y="112.4">37</text>
<text x="217.3" y="112.4">2</text>
<text x="228.2" y="112.4">1</text>
<text x="111.9" y="115">13</text>
<text x="119" y="116.1">READY</text>
<text x="130.5" y="116.1">DB1</text>
<text x="130.5" y="118.6">DB2</text>
<text x="139.3" y="115">38</text>
<text x="139.3" y="117.5">39</text>
<text x="217.3" y="115">4</text>
<text x="217.3" y="117.5">6</text>
<text x="228.2" y="115">3</text>
<text x="228.2" y="117.5">5</text>
<text x="112.1" y="122.6">11</text>
<text x="113.1" y="120.1">9</text>
<text x="119" y="121.2">DRQ</text>
<text x="119" y="123.7">DACK</text>
<text x="130.5" y="121.2">DB3</text>
<text x="130.5" y="123.7">DB4</text>
<text x="139.3" y="120.1">40</text>
<text x="139.3" y="122.6">41</text>
<text x="139.3" y="125.1">43</text>
<text x="216.1" y="122.6">10</text>
<text x="216.1" y="125.1">12</text>
<text x="217.3" y="120.1">8</text>
<text x="228.2" y="120.1">7</text>
<text x="228.2" y="122.6">9</text>
<text x="228.2" y="125.1">11</text>
<text x="111.9" y="127.7">19</text>
<text x="111.9" y="130.2">18</text>
<text x="119" y="128.8">IOR</text>
<text x="119" y="131.3">IOW</text>
<text x="130.5" y="126.3">DB5</text>
<text x="130.5" y="128.8">DB6</text>
<text x="130.5" y="131.3">DB7</text>
<text x="139.3" y="127.7">44</text>
<text x="139.3" y="130.2">1</text>
<text x="216.1" y="127.7">14</text>
<text x="216.1" y="130.2">16</text>
<text x="228.2" y="127.7">13</text>
<text x="228.2" y="130.2">15</text>
<text x="111.9" y="132.8">17</text>
<text x="113.1" y="137.8">8</text>
<text x="119" y="133.9">CS</text>
<text x="130.3" y="133.9">DBP</text>
<text x="139.3" y="132.8">35</text>
<text x="216.1" y="132.8">18</text>
<text x="216.1" y="135.3">20</text>
<text x="216.1" y="137.8">22</text>
<text x="228.2" y="132.8">17</text>
<text x="228.2" y="135.3">19</text>
<text x="228.2" y="137.8">21</text>
<text x="113.1" y="140.4">7</text>
<text x="119" y="138.9">IRQ</text>
<text x="119" y="141.5">RESET</text>
<text x="216.1" y="140.4">24</text>
<text x="216.1" y="142.9">26</text>
<text x="228.2" y="140.4">23</text>
<text x="228.2" y="142.9">25</text>
<text x="111.9" y="145.5">14</text>
<text x="111.9" y="148">15</text>
<text x="119" y="146.6">A0</text>
<text x="119" y="149.1">A1</text>
<text x="216.1" y="145.5">28</text>
<text x="216.1" y="148">30</text>
<text x="228.2" y="145.5">27</text>
<text x="228.2" y="148">29</text>
<text x="111.9" y="155.6">28</text>
<text x="111.9" y="150.5">16</text>
<text x="119" y="151.6">A2</text>
<text x="130.5" y="151.6">ATN</text>
<text x="139.3" y="155.6">4</text>
<text x="139.3" y="150.5">6</text>
<text x="216.1" y="150.5">32</text>
<text x="216.1" y="153.1">34</text>
<text x="216.1" y="155.6">36</text>
<text x="228.2" y="150.5">31</text>
<text x="228.2" y="153.1">33</text>
<text x="228.2" y="155.6">35</text>
<text x="111.9" y="158.1">27</text>
<text x="111.9" y="160.7">26</text>
<text x="119" y="156.7">D0</text>
<text x="119" y="159.3">D1</text>
<text x="119" y="161.8">D2</text>
<text x="130.3" y="159.3">ACK</text>
<text x="130.4" y="161.8">RST</text>
<text x="130.4" y="156.7">BSY</text>
<text x="139.3" y="160.7">2</text>
<text x="139.3" y="158.1">33</text>
<text x="216.1" y="158.1">38</text>
<text x="216.1" y="160.7">40</text>
<text x="228.2" y="158.1">37</text>
<text x="228.2" y="160.7">39</text>
<text x="111.9" y="163.2">25</text>
<text x="111.9" y="165.8">24</text>
<text x="119" y="164.3">D3</text>
<text x="119" y="166.9">D4</text>
<text x="129.8" y="164.3">MSG</text>
<text x="130.6" y="166.9">SEL</text>
<text x="139.3" y="165.8">5</text>
<text x="139.3" y="163.2">29</text>
<text x="216.1" y="163.2">42</text>
<text x="216.1" y="165.8">44</text>
<text x="228.2" y="163.2">41</text>
<text x="228.2" y="165.8">43</text>
<text x="111.9" y="168.3">22</text>
<text x="111.9" y="170.8">21</text>
<text x="111.9" y="173.4">20</text>
<text x="119" y="169.4">D5</text>
<text x="119" y="172">D6</text>
<text x="130" y="172">REQ</text>
<text x="131" y="169.4">C/D</text>
<text x="139.3" y="173.4">32</text>
<text x="139.3" y="168.3">30</text>
<text x="139.3" y="170.8">34</text>
<text x="216.1" y="168.3">46</text>
<text x="216.1" y="170.8">48</text>
<text x="216.1" y="173.4">50</text>
<text x="228.2" y="168.3">45</text>
<text x="228.2" y="170.8">47</text>
<text x="228.2" y="173.4">49</text>
<text x="119" y="174.5">D7</text>
<text x="131.8" y="174.5">I/O</text>
</g>
<g font-size="1.8" fill="#808080">
<text x="117.8" y="97.1">GND</text>
<text x="129.4" y="97.1">VCC</text>
</g>
</svg>
